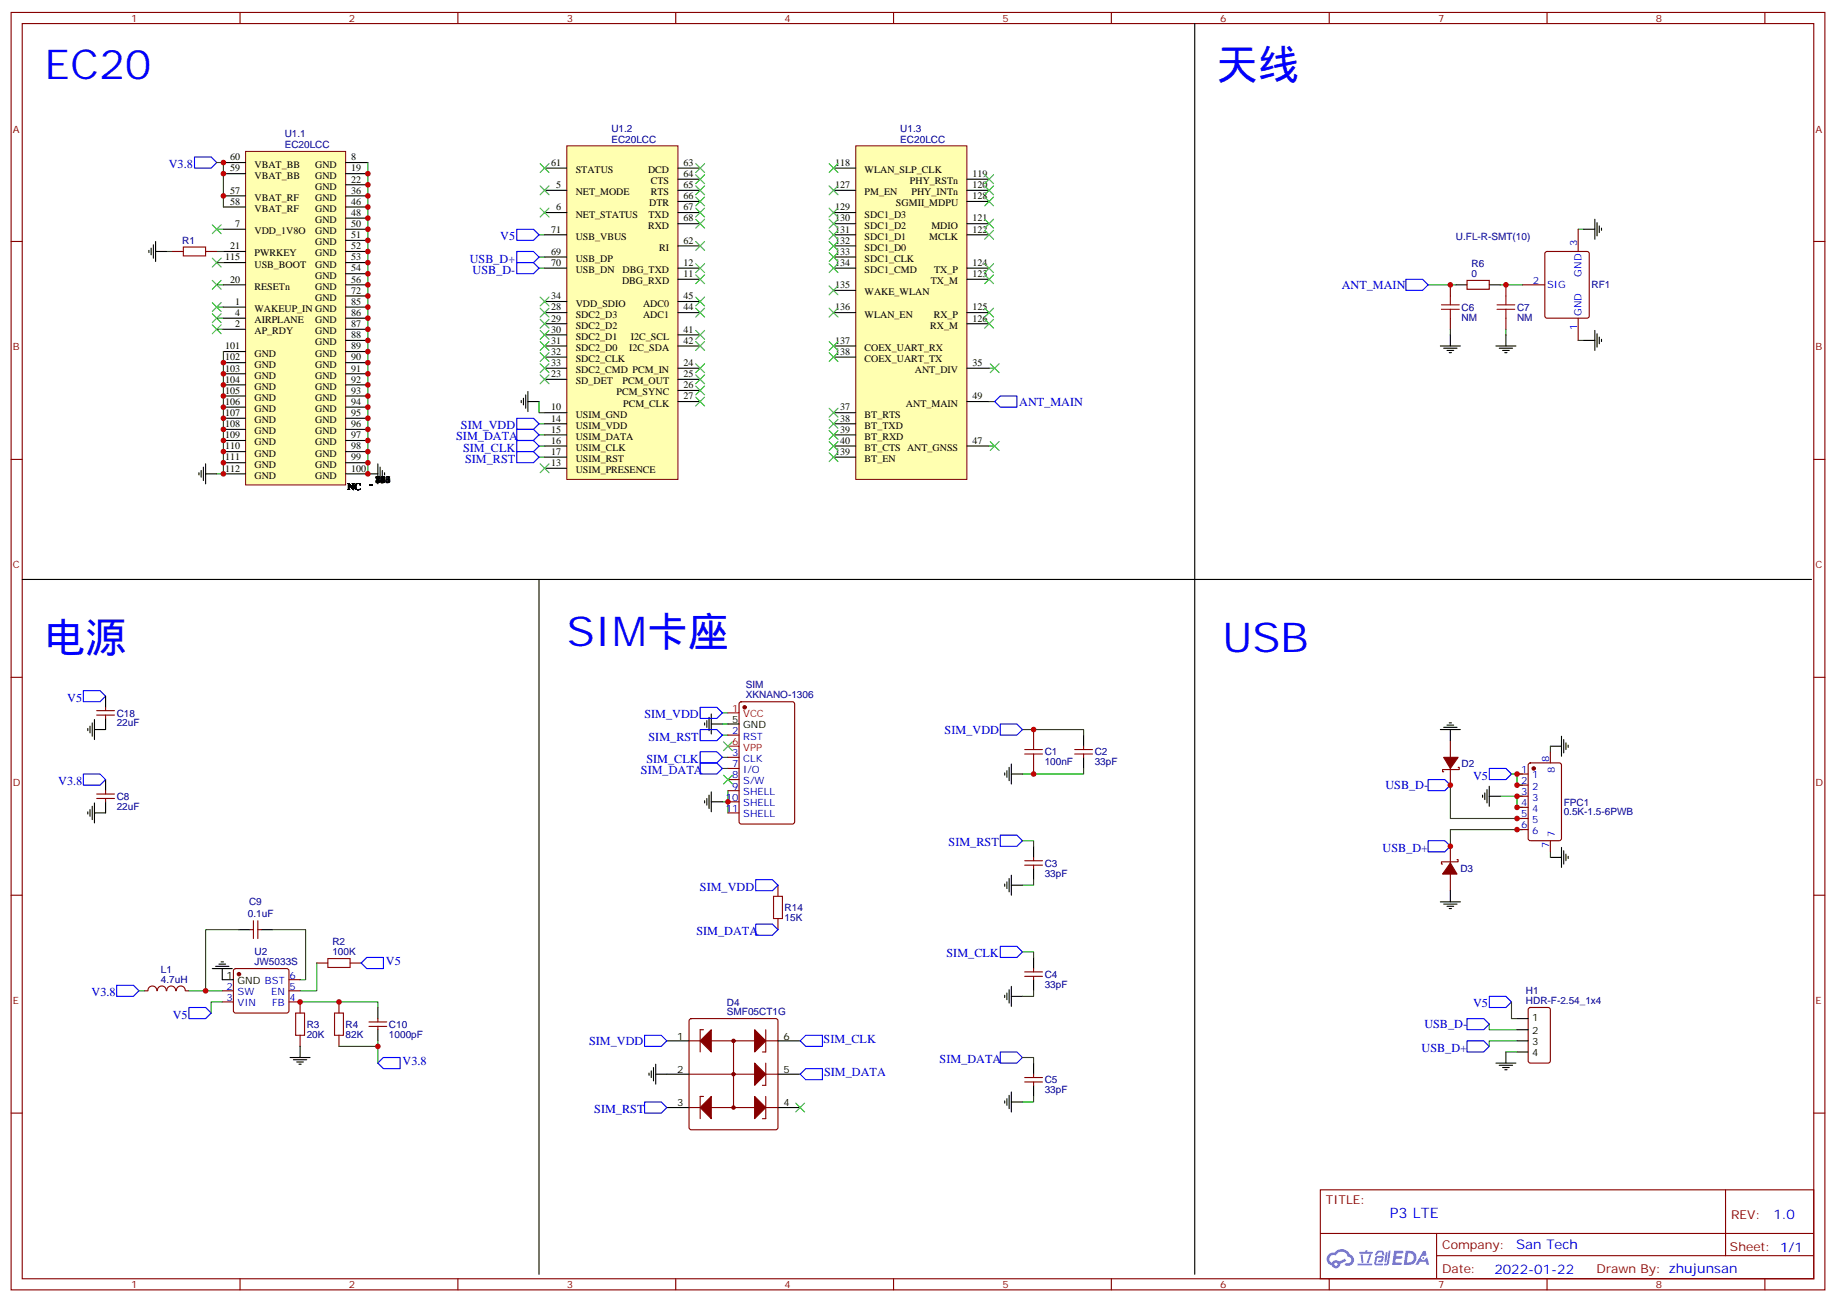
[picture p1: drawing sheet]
<svg xmlns="http://www.w3.org/2000/svg" width="583mm" height="413mm" viewBox="0 0 583 413" stroke-linecap="round" stroke-linejoin="round" font-family="sans-serif">
<g fill="none" stroke="#870000" stroke-width=".35">
<path d="M3.5 4h575.8v405.3h-575.8zM7.1 7.5h568.6v398.3h-568.6zM76.2 4v3.5M145.3 4v3.5M214.5 4v3.5M283.6 4v3.5M352.8 4v3.5M421.9 4v3.5M491.1 4v3.5M560.2 4v3.5M3.5 76.6h3.6M575.7 76.6h3.6"/>
<path d="M3.5 145.8h3.6M575.7 145.8h3.6M3.5 214.9h3.6M575.7 214.9h3.6M3.5 284.1h3.6M575.7 284.1h3.6M3.5 353.2h3.6M575.7 353.2h3.6M419.1 377.5h156.6v28.3h-156.6zM547.7 377.6v20.8M419.1 391.4h156.5M456 398.4h119.6"/>
<path d="M456 391.4v14.1M76.2 405.8v3.5M145.3 405.8v3.5M214.5 405.8v3.5M283.6 405.8v3.5M352.8 405.8v3.5M421.9 405.8v3.5M491.1 405.8v3.5M560.2 405.8v3.5"/>
</g>
<g fill="#5487ff">
<path d="M442.5 396.9h2.6l.3 .2-.1 .5-2 .1-.1 .9h1.6l.4 .4-.4 .4h-1.7l-.2 1.2h1.8l.2 .4-.2 .3-2.8 .1z"/>
<path d="M451.8 396.9h.7l.3 1.4-.6 .3a.74 .74 0 0 0-1.1 .3 .74 .74 0 0 0 .5 1 .74 .74 0 0 0 .9-.6l.5-.3 .6 2.3h-.8l-.2-.9h-1.9l-.5 .9h-.9z"/>
<path d="M439.9 397.3h.6l-.4 3a.31 .31 0 0 1-.4 .2 .31 .31 0 0 1-.2-.3z"/>
<path d="M440.8 396.9h.6l-.5 3.9a.89 .89 0 0 1-.7 .7 .89 .89 0 0 1-.9-.3l1-.4z"/>
<path d="M437.2 397l.6-.2 1.1 .1 .5 1.4h-.5l-.3-.9h-.9l-.7 .9h-.6z"/>
<path d="M436.8 398.7l1.8-.2a1.04 1.04 0 0 1 .6 1.1 1.04 1.04 0 0 1-.9 .9h-.6a.29 .29 0 0 1-.3-.3 .29 .29 0 0 1 .3-.3h.7l.2-.8-1.5 .1-.3 1.7h1.9a.29 .29 0 0 1 .3 .4 .29 .29 0 0 1-.3 .2h-2l-.4-.3 .2-2z"/>
<path d="M430.9 400.9h4.4a.3 .3 0 0 1 .3 .4 .3 .3 0 0 1-.3 .2h-4.3z"/>
<path d="M434.7 398h.6a4 4 0 0 1-1.2 2.8l-.2-.3z"/>
<path d="M431.9 398.1h.6l.3 2.3-.3 .4-.3-.3z"/>
<path d="M431.5 397.2h1.9l.2-.5h.5l-.1 .5h1.5a.29 .29 0 0 1 .3 .3 .29 .29 0 0 1-.3 .3h-3.9z"/>
<path d="M446.2 396.9l-.6 4.5h1.4a2.27 2.27 0 0 0 2.7-2.3 2.27 2.27 0 0 0-2.7-2.2zM447 397.7a1.5 1.5 0 0 1 1.8 1.5 1.5 1.5 0 0 1-1.9 1.4h-.3z"/>
<path d="M421.8 398a2.09 2.09 0 0 0 1 3.6 1.37 1.37 0 0 0 1.5 .9 1.37 1.37 0 0 0 1.1-1.5l1.9-.9-.4-.7-1.8 .9a1.4 1.4 0 0 0-2.3 .4 1.32 1.32 0 0 1-.7-1.8 1.32 1.32 0 0 1 2-.5 2.02 2.02 0 0 1 2-1.2 2.02 2.02 0 0 1 1.8 1.6 1.09 1.09 0 0 1 1 1.3 1.09 1.09 0 0 1-1.5 .7 .41 .41 0 0 0-.5 .4 .41 .41 0 0 0 .4 .4 1.89 1.89 0 0 0 2.4-1.1 1.89 1.89 0 0 0-1.2-2.4 2.98 2.98 0 0 0-5-.7l-1 .2zM423.6 401.2a.52 .52 0 0 1 1 0 .52 .52 0 0 1-1 0z"/>
<circle cx="451.8" cy="399.2" r=".28"/>
</g>
<path d="M271.6 46.3h35.3v105.8h-35.3z" fill="#ffffb0" stroke="#800000" stroke-width=".32"/>
<g fill="none" stroke="#000" stroke-width=".35">
<path d="M264.6 53.3h7M306.9 56.9h7.1M264.6 60.4h7M264.6 71h7M264.6 74.5h7M264.6 67.5h7M264.6 78h7M306.9 60.4h7.1M306.9 71h7.1M306.9 74.5h7.1M306.9 63.9h7.1M264.6 85.1h7"/>
<path d="M264.6 99.2h7M264.6 81.6h7M264.6 92.1h7M306.9 88.6h7.1M306.9 85.1h7.1M306.9 99.2h7.1M264.6 109.8h7M264.6 113.3h7M306.9 102.7h7.1M306.9 116.8h7.1M264.6 131h7M264.6 134.5h7"/>
<path d="M264.6 138h7M306.9 127.4h7.1M264.6 141.5h7M264.6 145.1h7M306.9 141.5h7.1"/>
</g>
<path d="M179.9 46.3h35.3v105.8h-35.3z" fill="#ffffb0" stroke="#800000" stroke-width=".32"/>
<g fill="none" stroke="#000" stroke-width=".35">
<path d="M172.9 53.3h7M215.2 53.3h7M215.2 56.9h7M172.9 60.4h7M172.9 67.5h7M172.9 74.5h7M215.2 60.4h7M215.2 67.5h7M215.2 78h7M215.2 63.9h7M215.2 71h7M172.9 85.1h7"/>
<path d="M172.9 95.7h7M172.9 99.2h7M172.9 81.6h7M215.2 85.1h7M215.2 88.6h7M215.2 95.7h7M215.2 99.2h7M172.9 116.8h7M172.9 106.3h7M172.9 109.8h7M172.9 102.7h7M172.9 113.3h7"/>
<path d="M215.2 116.8h7M215.2 106.3h7M215.2 109.8h7M172.9 120.4h7M172.9 131h7M172.9 134.5h7M172.9 138h7M215.2 120.4h7M215.2 123.9h7M215.2 127.4h7M117.5 153.9h.7M172.9 141.5h7"/>
<path d="M172.9 145.1h7M172.9 148.6h7"/>
</g>
<path d="M78 48h31.7v105.9h-31.7z" fill="#ffffb0" stroke="#800000" stroke-width=".32"/>
<g fill="none" stroke="#000" stroke-width=".35">
<path d="M379.2 7.5v396.9M70.9 51.6h7.1M70.9 55.1h7.1M109.7 51.6h7.1M109.7 55.1h7.1M109.7 58.6h7.1M47.3 79.4v.8M48 78.7v2.2M48.7 77.7v4.2M49.4 79.8h3.5M49.4 76.6v6.4M70.9 62.2h7.1"/>
<path d="M70.9 65.7h7.1M70.9 72.7h7.1M70.9 79.8h7.1M109.7 62.2h7.1M109.7 65.7h7.1M109.7 72.7h7.1M109.7 69.2h7.1M109.7 76.3h7.1M109.7 79.8h7.1M502.7 72.7h3.5M506.2 69.6v6.3M506.9 70.6v4.3"/>
<path d="M507.6 71.7v2.1M508.4 72.4v.7M70.9 83.3h7.1M70.9 90.4h7.1M70.9 97.4h7.1M109.7 83.3h7.1M109.7 86.9h7.1M109.7 90.4h7.1M109.7 93.9h7.1M109.7 97.4h7.1M462.1 90.4h3.6M472.7 90.4h3.5"/>
<path d="M70.9 101h7.1M70.9 104.5h7.1M70.9 111.5h7.1M70.9 115.1h7.1M70.9 118.6h7.1M109.7 101h7.1M109.7 104.5h7.1M109.7 108h7.1M109.7 111.5h7.1M109.7 115.1h7.1M109.7 118.6h7.1M457.2 109.8h6.3"/>
<path d="M458.3 110.5h4.2M459.3 111.2h2.1M460 111.9h.7M460.4 106.3v3.5M474.8 109.8h6.4M475.9 110.5h4.2M477 111.2h2.1M477.7 111.9h.7M478 106.3v3.5M502.7 108h3.5M506.2 104.8v6.4M506.9 105.9v4.2"/>
<path d="M507.6 107v2.1M508.4 107.7v.7M70.9 122.1h7.1M70.9 125.7h7.1M70.9 129.2h7.1M70.9 132.7h7.1M70.9 136.2h7.1M70.9 139.8h7.1M109.7 122.1h7.1M109.7 125.7h7.1M109.7 129.2h7.1M109.7 132.7h7.1"/>
<path d="M109.7 136.2h7.1M109.7 139.8h7.1M165.5 127.1v.7M166.2 126.4v2.1M166.9 125.3v4.2M167.6 127.4h3.5M167.6 124.2v6.4M63.1 150v.7M63.9 149.3v2.1M64.6 148.2v4.3M65.3 150.4h3.5M65.3 147.2v6.3"/>
<path d="M70.9 143.3h7.1M70.9 146.8h7.1M70.9 150.4h7.1M109.7 143.3h7.1M109.7 146.8h7.1M109.7 150.4h10.2M119.9 147.2v6.3M120.6 148.2v4.3M121.4 149.3v2.1M122.1 150v.7M7.1 183.9h567.9M171.1 183.9v220.5"/>
<path d="M27.9 231.1v.7M28.6 230.4v2.2M29.3 229.4v4.2M30 231.5h3.5M30 228.3v6.4M223.7 229.4v.7M224.4 228.7v2.1M225.1 227.6v4.2M225.8 229.7h3.5M225.8 226.6v6.3M231.1 229.7h3.5M344 233.3v3.5"/>
<path d="M457.2 231.5h6.3M458.3 230.8h4.2M459.3 230.1h2.1M460 229.4h.7M460.4 231.5v3.5M223.7 254.1v.7M224.4 253.4v2.1M225.1 252.3v4.2M225.8 251.2v6.4M225.8 254.4h3.5M318.9 245.3v.7M319.6 244.5v2.2"/>
<path d="M320.3 243.5v4.2M321 242.4v6.4M321 245.6h3.6M344 240.3v3.5M319.6 279.8v2.1M320.3 278.8v4.2M321 277.7v6.4M328.1 268.5v3.6M328.1 275.6v3.5M318.9 280.5v.7M321 280.9h3.6M457.2 286.2h6.3"/>
<path d="M458.3 286.9h4.2M459.3 287.6h2.1M460 288.3h.7M460.4 282.6v3.6M318.9 315.8v.7M319.6 315.1v2.1M320.3 314v4.3M321 313v6.3M321 316.2h3.6M328.1 303.8v3.5M328.1 310.9v3.5M328.1 337.3v3.6"/>
<path d="M318.9 349.3v.7M319.6 348.6v2.1M320.3 347.6v4.2M321 349.7h3.6M321 346.5v6.3M328.1 344.4v3.5"/>
</g>
<g fill="none" stroke="#3c3" stroke-width=".35">
<path d="M171.4 59l2.9 2.8M171.4 51.9l2.9 2.9M174.3 59l-2.9 2.8M174.3 51.9l-2.9 2.9M220.8 51.9l2.9 2.9M220.8 55.5l2.9 2.8M220.8 59l2.9 2.8M223.7 59l-2.9 2.8M223.7 55.5l-2.9 2.8M223.7 51.9l-2.9 2.9M263.2 51.9l2.8 2.9M263.2 59l2.8 2.8"/>
<path d="M266 51.9l-2.8 2.9M266 59l-2.8 2.8M312.6 55.5l2.8 2.8M312.6 59l2.8 2.8M315.4 55.5l-2.8 2.8M315.4 59l-2.8 2.8M67.4 71.3l2.8 2.9M70.2 71.3l-2.8 2.9M171.4 66l2.9 2.9M174.3 66l-2.9 2.9M220.8 62.5l2.9 2.8M220.8 76.6l2.9 2.8"/>
<path d="M220.8 66l2.9 2.9M220.8 69.6l2.9 2.8M223.7 69.6l-2.9 2.8M223.7 66l-2.9 2.9M223.7 62.5l-2.9 2.8M223.7 76.6l-2.9 2.8M263.2 66l2.8 2.9M263.2 69.6l2.8 2.8M263.2 73.1l2.8 2.8M263.2 76.6l2.8 2.8M266 66l-2.8 2.9M266 73.1l-2.8 2.8"/>
<path d="M266 76.6l-2.8 2.8M266 69.6l-2.8 2.8M312.6 62.5l2.8 2.8M312.6 69.6l2.8 2.8M312.6 73.1l2.8 2.8M315.4 62.5l-2.8 2.8M315.4 69.6l-2.8 2.8M315.4 73.1l-2.8 2.8M67.4 99.6l2.8 2.8M67.4 96l2.8 2.8M67.4 89l2.8 2.8M67.4 81.9l2.8 2.8"/>
<path d="M70.2 99.6l-2.8 2.8M70.2 96l-2.8 2.8M70.2 89l-2.8 2.8M70.2 81.9l-2.8 2.8M171.4 97.8l2.9 2.8M171.4 94.3l2.9 2.8M174.3 97.8l-2.9 2.8M174.3 94.3l-2.9 2.8M220.8 94.3l2.9 2.8M220.8 97.8l2.9 2.8M220.8 87.2l2.9 2.8M220.8 83.7l2.9 2.8"/>
<path d="M223.7 94.3l-2.9 2.8M223.7 97.8l-2.9 2.8M223.7 87.2l-2.9 2.8M223.7 83.7l-2.9 2.8M263.2 80.2l2.8 2.8M263.2 83.7l2.8 2.8M263.2 90.7l2.8 2.9M263.2 97.8l2.8 2.8M266 80.2l-2.8 2.8M266 83.7l-2.8 2.8M266 90.7l-2.8 2.9M266 97.8l-2.8 2.8"/>
<path d="M312.6 83.7l2.8 2.8M312.6 87.2l2.8 2.8M312.6 97.8l2.8 2.8M315.4 83.7l-2.8 2.8M315.4 87.2l-2.8 2.8M315.4 97.8l-2.8 2.8M67.4 103.1l2.8 2.8M70.2 103.1l-2.8 2.8M171.4 119l2.9 2.8M171.4 115.4l2.9 2.9M171.4 111.9l2.9 2.8M171.4 108.4l2.9 2.8"/>
<path d="M171.4 104.8l2.9 2.9M171.4 101.3l2.9 2.8M174.3 119l-2.9 2.8M174.3 115.4l-2.9 2.9M174.3 111.9l-2.9 2.8M174.3 108.4l-2.9 2.8M174.3 104.8l-2.9 2.9M174.3 101.3l-2.9 2.8M220.8 104.8l2.9 2.9M220.8 108.4l2.9 2.8M220.8 115.4l2.9 2.9M220.8 119l2.9 2.8"/>
<path d="M223.7 104.8l-2.9 2.9M223.7 108.4l-2.9 2.8M223.7 115.4l-2.9 2.9M223.7 119l-2.9 2.8M263.2 108.4l2.8 2.8M263.2 111.9l2.8 2.8M266 108.4l-2.8 2.8M266 111.9l-2.8 2.8M312.6 101.3l2.8 2.8M314.3 115.4l2.8 2.9M315.4 101.3l-2.8 2.8M317.1 115.4l-2.8 2.9"/>
<path d="M220.8 122.5l2.9 2.8M220.8 126l2.9 2.8M223.7 122.5l-2.9 2.8M223.7 126l-2.9 2.8M263.2 129.5l2.8 2.9M263.2 133.1l2.8 2.8M263.2 136.6l2.8 2.8M266 133.1l-2.8 2.8M266 136.6l-2.8 2.8M266 129.5l-2.8 2.9M171.4 147.2l2.9 2.8M174.3 147.2l-2.9 2.8"/>
<path d="M263.2 140.1l2.8 2.8M263.2 143.7l2.8 2.8M266 140.1l-2.8 2.8M266 143.7l-2.8 2.8M314.3 140.1l2.8 2.8M317.1 140.1l-2.8 2.8"/>
</g>
<g fill="none" stroke="#008700" stroke-width=".35">
<path d="M68.8 51.6h2.1v14.1M116.8 51.6v98.8h-.4M52.9 79.8h1.8M68.8 72.7h2.1M68.8 79.8h2.1M171.1 74.5h1.8M500.9 72.7h1.8M68.8 97.4h2.1M68.8 90.4h2.1M68.8 83.3h2.1M171.1 85.1h1.8M171.1 81.6h1.8"/>
<path d="M453.3 90.4h8.8M476.2 90.4h7.1M68.8 104.5h2.1M68.8 101h2.1M70.9 111.5v38.9h-2.1M314 116.8h1.7M460.4 104.5v1.8M478 104.5v1.8M500.9 108h1.8M171.1 127.4v3.6h1.8M171.1 138h1.8M171.1 134.5h1.8"/>
<path d="M314 127.4h1.7M171.1 141.5h1.8M171.1 145.1h1.8M314 141.5h1.7M229.3 233.3h1.8M229.3 229.7h1.8M229.3 226.2h1.8M324.6 231.5h19.4v1.8M229.3 243.8h1.8M229.3 240.3h1.8M231.1 250.9v3.5h-1.8M231.1 254.4v3.6"/>
<path d="M344 243.8v1.8h-19.4M324.6 266.8h3.5v1.7M328.1 279.1v1.8h-3.5M324.6 302h3.5v1.8M328.1 314.4v1.8h-3.5M324.6 335.6h3.5v1.7M328.1 347.9v1.8h-3.5"/>
</g>
<g fill="none" stroke="#00f" stroke-width=".35">
<path d="M61.7 49.8h5.3l1.8 1.8-1.8 1.7h-5.3zM164 79.8h5.3l1.8 1.8-1.8 1.7h-5.3zM164 72.7h5.3l1.8 1.8-1.8 1.8h-5.3zM164 83.3h5.3l1.8 1.8-1.8 1.8h-5.3zM446.3 88.6h5.3l1.7 1.8-1.7 1.7h-5.3zM164 139.8h5.3l1.8 1.7-1.8 1.8h-5.3zM164 136.2h5.3l1.8 1.8-1.8 1.8h-5.3zM164 132.7h5.3l1.8 1.8-1.8 1.7h-5.3zM317.5 125.7h5.3v3.5h-5.3l-1.8-1.8zM164 143.3h5.3l1.8 1.8-1.8 1.7h-5.3zM26.5 219.1h5.2l1.8 1.8-1.8 1.8h-5.2zM222.2 238.5h5.3l1.8 1.8-1.8 1.8h-5.3z"/>
<path d="M222.2 231.5h5.3l1.8 1.8-1.8 1.7h-5.3zM222.2 224.4h5.3l1.8 1.8-1.8 1.8h-5.3zM317.5 229.7h5.3l1.8 1.8-1.8 1.8h-5.3zM222.2 242.1h5.3l1.8 1.7-1.8 1.8h-5.3zM453.3 247.4h5.3l1.8 1.7-1.8 1.8h-5.3zM239.9 279.1h5.3l1.7 1.8-1.7 1.7h-5.3zM317.5 265h5.3l1.8 1.8-1.8 1.7h-5.3zM453.3 266.8h5.3l1.8 1.7-1.8 1.8h-5.3zM239.9 293.2h5.3l1.7 1.8-1.7 1.8h-5.3zM317.5 300.3h5.3l1.8 1.7-1.8 1.8h-5.3zM317.5 333.8h5.3l1.8 1.8-1.8 1.7h-5.3z"/>
</g>
<g fill="none" stroke="#a10000" stroke-width=".35">
<path d="M58.2 78.4h7.1v2.8h-7.1zM457.6 96.7h5.6M457.6 98.1h5.6M460.4 93.9v2.8M460.4 98.1v2.9M475.2 96.7h5.6M475.2 98.1h5.6M478 93.9v2.8M478 98.1v2.9M325.3 239.3h5.6M325.3 237.8h5.6M328.1 235v2.8"/>
<path d="M328.1 239.3v2.8M245.5 284.4h2.9v7.1h-2.9z"/>
</g>
<g fill="none" stroke="#870000" stroke-width=".35">
<path d="M54.7 79.8h3.5M65.3 79.8h3.5M500.9 72.7v7.1M460.4 90.4v3.5M465.7 89h7v2.8h-7zM478 90.4v3.5M483.3 90.4h7.1M490.6 80l.5-.2h12.7l.6 .4 .1 20.1-.5 .6-12.9 .1-.7-.5v-20zM460.4 101v3.5M478 101v3.5M500.9 101v7M231.1 233.3h3.5"/>
<path d="M234.8 222.9l.5-.2h16.2l.7 .4v37.7l-.4 .6-16.5 .1-.6-.5-.1-37.6zM328.1 231.5v3.5M341.1 237.8h5.7M341.1 239.3h5.7M344 236.8v1M344 239.3v1M460.4 235v5.3M231.1 240.3h3.5M231.1 243.8h3.5M231.1 247.4h3.5M231.1 250.9h3.5M231.1 254.4h3.5"/>
<path d="M231.1 258h3.5M328.1 242.1v3.5M460.4 243.8v5.3M462.8 243.5h.4v.7h-5.3v.7h.4M325.3 273.1h5.6M325.3 274.5h5.6M328.1 272.1v1M328.1 274.5v1.1M460.4 268.5v5.3M460.4 277.4v5.2M462.5 272.8h.3v.7h-5.2v.7h.3M246.9 280.9v3.5"/>
<path d="M246.9 291.5v3.5M325.3 308.4h5.6M325.3 309.8h5.6M328.1 307.3v1.1M328.1 309.8v1.1M325.3 341.9h5.6M325.3 343.3h5.6M328.1 340.9v1M328.1 343.3v1.1"/>
</g>
<g fill="#870000" stroke="#870000" stroke-width=".35">
<path d="M458.3 240.3h4.5l-2.4 3.5z"/>
<path d="M460.4 273.8l2.1 3.6h-4.6z"/>
<circle cx="236.4" cy="224.4" r=".53"/>
</g>
<path d="M231.1 226.2h3.5M231.1 236.8h3.5" fill="none" stroke="#f00" stroke-width=".35"/>
<path d="M219 323.4l.4-.2h26.8l.5 .2 .2 .5v33.9l-.2 .5-.5 .2h-26.8l-.5-.2-.2-.5v-33.9z" fill="#fff" stroke="#870000" stroke-width=".35"/>
<g fill="none" stroke="#000" stroke-width=".35">
<path d="M33.5 220.9v3.5M33.5 228v3.5M492.1 236.8h3.6M495.7 233.6v6.4M496.4 234.7v4.2M497.1 235.7v2.1M497.8 236.4v.7M27.9 257.6v.7M28.6 256.9v2.1M29.3 255.8v4.3M30 254.8v6.3M33.5 247.4v3.5"/>
<path d="M33.5 254.4v3.6h-3.5M470.6 252.3v.7M471.3 251.6v2.1M472 250.5v4.3M472.7 252.7h3.5M472.7 249.5v6.3M492.1 272.1h3.6M495.7 268.9v6.3M496.4 269.9v4.3M497.1 271v2.1M497.8 271.7v.7M75.8 295h3.6"/>
<path d="M82.9 295h3.5M67.4 307.3h6.3M68.4 306.6h4.3M69.5 305.9h2.1M70.2 305.2h.7M70.6 307.3v3.6h3.5M119.9 319.7v3.5M92.1 335.6h6.3M93.1 336.3h4.3M94.2 337h2.1M94.9 337.7h.7M95.2 332v3.6"/>
<path d="M119.9 326.7v3.6M206.7 339.8v2.1M207.4 338.7v4.3M208.1 337.7v6.3M211.7 330.3h7M246.9 330.3h7.1M474.8 337.3h6.4M475.9 338h4.2M477 338.7h2.1M477.7 339.4h.7M478 333.8v3.5M481.5 330.3h3.6"/>
<path d="M481.5 323.2h3.6M481.5 326.7h3.6M481.5 333.8h3.6M206 340.5v.7M208.1 340.9h10.6M211.7 351.4h7M246.9 340.9h7.1M246.9 351.4h7.1"/>
</g>
<g fill="none" stroke="#870000" stroke-width=".35">
<path d="M30.7 226.9h5.6M30.7 225.5h5.6M33.5 224.4v1.1M33.5 226.9v1.1M492.1 238.5v3.6M30.7 253.4h5.6M30.7 252h5.6M33.5 250.9v1.1M33.5 253.4v1M481.5 245.6h3.6M481.5 249.1h3.6M481.5 252.7h3.6"/>
<path d="M481.5 256.2h3.6M481.5 259.7h3.6M485.3 242.3l.5-.2h9.1l.7 .4 .1 23.6-.5 .6-9.4 .1-.7-.5v-23.5zM481.5 263.2h3.6M492.1 266.8v3.5M79.4 295h1M80.4 292.2v5.6M81.8 292.2v5.6M81.8 295h1.1M45.9 314.4h1M47 314.4a1.41 1.41 0 0 1 1.4-1.5 1.41 1.41 0 0 1 1.4 1.5M50 314.4a1.41 1.41 0 0 1 1.4-1.5 1.41 1.41 0 0 1 1.4 1.5"/>
<path d="M52.9 314.4a1.41 1.41 0 0 1 1.4-1.5 1.41 1.41 0 0 1 1.4 1.5M56 314.4a1.41 1.41 0 0 1 1.4-1.5 1.41 1.41 0 0 1 1.4 1.5M58.9 314.4h1.1M70.6 314.4h3.5M70.6 317.9h3.5M74.3 307.5l.5-.2h16.2l.5 .2 .2 .5v12.7l-.2 .5-.5 .3h-16.2l-.5-.3-.2-.5v-12.7zM91.7 314.4h3.5M91.7 317.9h3.5v3.6M91.7 310.9h3.5M100.5 305.6h3.6M107.6 317.9v3.6M111.1 305.6h3.6"/>
<path d="M485.3 319.9l.5-.2h5.6l.7 .4v16.5l-.4 .7h-5.9l-.7-.4v-16.5zM95.2 328.5v3.5M107.6 328.5v3.5M117.1 325.7h5.7M117.1 324.3h5.7M119.9 323.2v1.1M119.9 325.7v1M218.7 330.3h28.2M223.3 326.7h-1.1v7.1M232.8 330.3v21.1M243.1 326.7v7.1h-1.1M243.1 337.3v7.1h-1.1"/>
<path d="M218.7 351.4h28.2M218.7 340.9h28.2M223.3 347.9h-1.1v7.1M243.1 347.9v7.1h-1.1"/>
<circle cx="232.8" cy="330.3" r=".35"/>
<circle cx="232.8" cy="351.4" r=".35"/>
<circle cx="232.8" cy="340.9" r=".35"/>
</g>
<g fill="#870000" stroke="#870000" stroke-width=".35">
<path d="M222.2 330.3l3.6-3.6v7.1z"/>
<path d="M239.5 326.7l3.6 3.6-3.6 3.5z"/>
<path d="M239.5 347.9l3.6 3.5-3.6 3.6z"/>
<path d="M222.2 351.4l3.6-3.5v7.1z"/>
<path d="M239.5 337.3l3.6 3.6-3.6 3.5z"/>
<circle cx="232.8" cy="330.3" r=".53"/>
<circle cx="232.8" cy="340.9" r=".53"/>
<circle cx="232.8" cy="351.4" r=".53"/>
<circle cx="75.8" cy="309.1" r=".53"/>
<circle cx="486.8" cy="243.8" r=".53"/>
</g>
<g fill="none" stroke="#00f" stroke-width=".35">
<path d="M26.5 245.6h5.2l1.8 1.8-1.8 1.7h-5.2zM472.7 243.8h5.3l1.8 1.8-1.8 1.8h-5.3zM37 312.6h5.3l1.8 1.8-1.8 1.8h-5.3zM60 319.7h5.3l1.7 1.8-1.7 1.7h-5.3zM116.4 303.8h5.3v3.5h-5.3l-1.7-1.7zM472.7 316.2h5.3l1.8 1.7-1.8 1.8h-5.3zM121.7 335.6h5.3v3.5h-5.3l-1.8-1.8zM204.6 328.5h5.3l1.8 1.8-1.8 1.7h-5.3zM254 330.3l1.8-1.8h5.3v3.5h-5.3zM465.7 323.2h5.3l1.7 1.8-1.7 1.7h-5.3zM465.7 330.3h5.3l1.7 1.7-1.7 1.8h-5.3zM204.6 349.7h5.3l1.8 1.7-1.8 1.8h-5.3z"/>
<path d="M254 340.9l1.8-1.8h5.3v3.5h-5.3z"/>
</g>
<path d="M229.7 235.4l2.8 2.8M232.5 235.4l-2.8 2.8M229.7 246l2.8 2.8M232.5 246l-2.8 2.8M252.6 350l2.8 2.8M255.4 350l-2.8 2.8" fill="none" stroke="#3c3" stroke-width=".35"/>
<path d="M104.1 304.2h7v2.8h-7zM93.8 321.5h2.9v7h-2.9zM106.2 321.5h2.8v7h-2.8z" fill="none" stroke="#a10000" stroke-width=".35"/>
<g fill="none" stroke="#008700" stroke-width=".35">
<path d="M492.1 236.8v1.7M460.4 249.1v10.6h22.9M476.2 252.7h5.3v3.5h1.8M479.8 245.6h1.7M481.5 252.7h1.8M483.3 245.6h-1.8v3.5h1.8M483.3 263.2h-22.9v5.3M492.1 270.3v1.8M75.8 295h-10.5v19.4M86.4 295h10.6v15.9h-1.8M44.1 314.4h1.8M60 314.4h10.6"/>
<path d="M70.6 317.9h-3.6v3.6M95.2 317.9h24.7v1.8M100.5 305.6v8.8h-5.3M479.8 317.9v5.3h1.7M107.6 332h12.3M119.9 330.3v7M472.7 325v1.7h8.8M478 333.8h3.5M481.5 330.3h-8.8v1.7"/>
</g>
<g fill="#c00">
<circle cx="116.8" cy="150.4" r=".88"/>
<circle cx="70.9" cy="150.4" r=".88"/>
<circle cx="70.9" cy="146.8" r=".88"/>
<circle cx="70.9" cy="143.3" r=".88"/>
<circle cx="70.9" cy="139.8" r=".88"/>
<circle cx="70.9" cy="136.2" r=".88"/>
<circle cx="70.9" cy="132.7" r=".88"/>
<circle cx="70.9" cy="129.2" r=".88"/>
<circle cx="70.9" cy="125.7" r=".88"/>
<circle cx="70.9" cy="122.1" r=".88"/>
<circle cx="70.9" cy="118.6" r=".88"/>
<circle cx="70.9" cy="115.1" r=".88"/>
<circle cx="116.8" cy="146.8" r=".88"/>
<circle cx="116.8" cy="143.3" r=".88"/>
<circle cx="116.8" cy="139.8" r=".88"/>
<circle cx="116.8" cy="136.2" r=".88"/>
<circle cx="116.8" cy="132.7" r=".88"/>
<circle cx="116.8" cy="129.2" r=".88"/>
<circle cx="116.8" cy="125.7" r=".88"/>
<circle cx="116.8" cy="122.1" r=".88"/>
<circle cx="116.8" cy="118.6" r=".88"/>
<circle cx="116.8" cy="115.1" r=".88"/>
<circle cx="116.8" cy="111.5" r=".88"/>
<circle cx="116.8" cy="108" r=".88"/>
<circle cx="116.8" cy="104.5" r=".88"/>
<circle cx="116.8" cy="101" r=".88"/>
<circle cx="116.8" cy="97.4" r=".88"/>
<circle cx="116.8" cy="93.9" r=".88"/>
<circle cx="116.8" cy="90.4" r=".88"/>
<circle cx="116.8" cy="86.9" r=".88"/>
<circle cx="116.8" cy="83.3" r=".88"/>
<circle cx="116.8" cy="79.8" r=".88"/>
<circle cx="116.8" cy="76.3" r=".88"/>
<circle cx="116.8" cy="72.7" r=".88"/>
<circle cx="116.8" cy="69.2" r=".88"/>
<circle cx="116.8" cy="65.7" r=".88"/>
<circle cx="116.8" cy="62.2" r=".88"/>
<circle cx="116.8" cy="58.6" r=".88"/>
<circle cx="116.8" cy="55.1" r=".88"/>
<circle cx="70.9" cy="51.6" r=".88"/>
<circle cx="70.9" cy="62.2" r=".88"/>
<circle cx="70.9" cy="55.1" r=".88"/>
<circle cx="478" cy="90.4" r=".88"/>
<circle cx="460.4" cy="90.4" r=".88"/>
<circle cx="328.1" cy="231.5" r=".88"/>
<circle cx="328.1" cy="245.6" r=".88"/>
<circle cx="231.1" cy="254.4" r=".88"/>
<circle cx="95.3" cy="317.9" r=".88"/>
<circle cx="107.6" cy="317.9" r=".88"/>
<circle cx="481.5" cy="252.7" r=".88"/>
<circle cx="481.5" cy="245.6" r=".88"/>
<circle cx="119.9" cy="332" r=".88"/>
<circle cx="65.3" cy="314.4" r=".88"/>
<circle cx="460.4" cy="268.5" r=".88"/>
<circle cx="460.4" cy="249.1" r=".88"/>
<circle cx="481.5" cy="249.1" r=".88"/>
<circle cx="481.5" cy="256.2" r=".88"/>
<circle cx="481.5" cy="259.7" r=".88"/>
<circle cx="481.5" cy="263.2" r=".88"/>
</g>
<g font-size="13.1" fill="#00f">
<text x="14.1" y="25.1">EC20</text>
<text x="386.3" y="25.1">天线</text>
<text x="14.1" y="206.8">电源</text>
<text x="179.9" y="205">SIM卡座</text>
<text x="388.1" y="206.8">USB</text>
</g>
<text font-size="4.6" fill="#00f" x="441.2" y="386.6">P3 LTE</text>
<g font-size="4.2" fill="#00f">
<text x="562.9" y="386.8">1.0</text>
<text x="481.3" y="396.4">San Tech</text>
<text x="474.4" y="404.2">2022-01-22</text>
</g>
<g font-size="3.9" fill="#00f">
<text x="53.6" y="53.3">V3.8</text>
<text x="158.8" y="76.3">V5</text>
<text x="149.1" y="83.3">USB_D+</text>
<text x="150" y="86.9">USB_D-</text>
<text x="425.9" y="91.6">ANT_MAIN</text>
<text x="323.5" y="128.7">ANT_MAIN</text>
<text x="146.3" y="136.2">SIM_VDD</text>
<text x="144.8" y="139.8">SIM_DATA</text>
<text x="147" y="143.3">SIM_CLK</text>
<text x="147.6" y="146.8">SIM_RST</text>
<text x="21.3" y="222.7">V5</text>
<text x="204.5" y="228">SIM_VDD</text>
<text x="299.9" y="232.8">SIM_VDD</text>
<text x="205.8" y="235">SIM_RST</text>
<text x="203.4" y="245.6">SIM_DATA</text>
<text x="205.2" y="242.1">SIM_CLK</text>
<text x="18.5" y="249.1">V3.8</text>
<text x="439.8" y="250.4">USB_D-</text>
<text x="467.6" y="247.4">V5</text>
<text x="301.1" y="268.5">SIM_RST</text>
<text x="438.9" y="270.3">USB_D+</text>
<text x="222.2" y="282.6">SIM_VDD</text>
<text x="221.1" y="296.8">SIM_DATA</text>
<text x="300.4" y="303.8">SIM_CLK</text>
<text x="122.5" y="306.3">V5</text>
<text x="29.1" y="316.2">V3.8</text>
<text x="54.8" y="323.2">V5</text>
<text x="467.6" y="319.7">V5</text>
<text x="452.1" y="326.2">USB_D-</text>
<text x="187" y="331.6">SIM_VDD</text>
<text x="261.4" y="330.9">SIM_CLK</text>
<text x="451.2" y="333.8">USB_D+</text>
<text x="127.8" y="338.1">V3.8</text>
<text x="261.6" y="341.5">SIM_DATA</text>
<text x="298.3" y="337.3">SIM_DATA</text>
<text x="188.6" y="353.2">SIM_RST</text>
</g>
<g font-size="3.9" fill="#800">
<text x="420.9" y="382.1">TITLE:</text>
<text x="549.5" y="386.8">REV:</text>
<text x="457.8" y="396.3">Company:</text>
<text x="549.1" y="396.9">Sheet: 1/1</text>
<text x="457.8" y="404">Date:</text>
<text x="506.8" y="404.1">Drawn By: zhujunsan</text>
</g>
<g font-size="3.2" fill="#800">
<text x="41.6" y="6.9">1</text>
<text x="110.8" y="6.9">2</text>
<text x="179.9" y="6.9">3</text>
<text x="249.1" y="6.9">4</text>
<text x="318.2" y="6.9">5</text>
<text x="387.3" y="6.9">6</text>
<text x="456.5" y="6.9">7</text>
<text x="525.6" y="6.9">8</text>
<text x="4.1" y="42.1">A</text>
<text x="576.3" y="42.1">A</text>
<text x="4.1" y="111.2">B</text>
<text x="576.3" y="111.2">B</text>
<text x="4.1" y="180.3">C</text>
<text x="576.3" y="180.3">C</text>
<text x="4.1" y="249.5">D</text>
<text x="576.3" y="249.5">D</text>
<text x="4.1" y="318.6">E</text>
<text x="576.3" y="318.6">E</text>
<text x="41.6" y="408.8">1</text>
<text x="110.8" y="408.8">2</text>
<text x="179.9" y="408.8">3</text>
<text x="249.1" y="408.8">4</text>
<text x="318.2" y="408.8">5</text>
<text x="387.3" y="408.8">6</text>
<text x="456.5" y="408.8">7</text>
<text x="525.6" y="408.8">8</text>
</g>
<g font-size="3.2" fill="#000080">
<text x="90.4" y="46.9">EC20LCC</text>
<text x="90.4" y="43.6">U1.1</text>
<text x="194.1" y="45.2">EC20LCC</text>
<text x="194.1" y="42">U1.2</text>
<text x="285.8" y="45.2">EC20LCC</text>
<text x="285.8" y="42">U1.3</text>
<text x="57.9" y="77.4">R1</text>
<text x="462.1" y="76.3">U.FL-R-SMT(10)</text>
<text x="467.1" y="87.9">0</text>
<text x="467.1" y="84.7">R6</text>
<text x="505.2" y="91.5">RF1</text>
<text x="463.9" y="101.7">NM</text>
<text x="463.9" y="98.6">C6</text>
<text x="481.5" y="101.7">NM</text>
<text x="481.5" y="98.6">C7</text>
<text x="236.8" y="221.5">XKNANO-1306</text>
<text x="236.8" y="218.3">SIM</text>
<text x="37" y="227.4">C18</text>
<text x="37" y="230.5">22uF</text>
<text x="331.6" y="239.7">C1</text>
<text x="347.5" y="239.7">C2</text>
<text x="331.6" y="242.9">100nF</text>
<text x="347.5" y="242.9">33pF</text>
<text x="463.9" y="243.2">D2</text>
<text x="37" y="257">22uF</text>
<text x="37" y="253.8">C8</text>
<text x="496.4" y="255.6">FPC1</text>
<text x="496.4" y="258.7">0.5K-1.5-6PWB</text>
<text x="331.6" y="275">C3</text>
<text x="331.6" y="278.2">33pF</text>
<text x="463.5" y="276.7">D3</text>
<text x="79" y="287.3">C9</text>
<text x="78.7" y="290.8">0.1uF</text>
<text x="249.1" y="292.2">15K</text>
<text x="249.1" y="289.1">R14</text>
<text x="105.5" y="299.9">R2</text>
<text x="80.8" y="303">U2</text>
<text x="105.5" y="303.1">100K</text>
<text x="51.1" y="311.8">4.7uH</text>
<text x="51.1" y="308.6">L1</text>
<text x="80.8" y="306.2">JW5033S</text>
<text x="331.6" y="310.3">C4</text>
<text x="331.6" y="313.4">33pF</text>
<text x="484.4" y="315.4">H1</text>
<text x="230.7" y="319.1">D4</text>
<text x="230.7" y="322.2">SMF05CT1G</text>
<text x="484.4" y="318.6">HDR-F-2.54_1x4</text>
<text x="97.4" y="329.3">20K</text>
<text x="97.4" y="326.1">R3</text>
<text x="109.7" y="329.3">82K</text>
<text x="109.7" y="326.1">R4</text>
<text x="123.5" y="329.3">1000pF</text>
<text x="123.5" y="326.1">C10</text>
<text x="331.6" y="347">33pF</text>
<text x="331.6" y="343.8">C5</text>
</g>
<g font-size="3.2">
<text x="73" y="50.9">60</text>
<text x="80.8" y="53.2">VBAT_BB</text>
<text x="100" y="53.2">GND</text>
<text x="111.5" y="50.9">8</text>
<text x="175" y="52.6">61</text>
<text x="217" y="52.6">63</text>
<text x="265.1" y="52.6">118</text>
<text x="73" y="54.4">59</text>
<text x="80.8" y="56.7">VBAT_BB</text>
<text x="100" y="56.7">GND</text>
<text x="111.5" y="54.4">19</text>
<text x="111.5" y="57.9">22</text>
<text x="176.6" y="59.7">5</text>
<text x="182.7" y="54.9">STATUS</text>
<text x="205.7" y="54.9">DCD</text>
<text x="206.6" y="58.5">CTS</text>
<text x="217" y="56.2">64</text>
<text x="217" y="59.7">65</text>
<text x="265.1" y="59.7">127</text>
<text x="274.5" y="54.9">WLAN_SLP_CLK</text>
<text x="288.8" y="58.5">PHY_RSTn</text>
<text x="308.7" y="56.2">119</text>
<text x="308.7" y="59.7">120</text>
<text x="73" y="61.5">57</text>
<text x="73" y="65">58</text>
<text x="80.8" y="63.7">VBAT_RF</text>
<text x="100" y="60.2">GND</text>
<text x="100" y="63.7">GND</text>
<text x="111.5" y="61.5">36</text>
<text x="111.5" y="65">46</text>
<text x="182.7" y="62">NET_MODE</text>
<text x="206.1" y="65.5">DTR</text>
<text x="206.6" y="62">RTS</text>
<text x="217" y="63.2">66</text>
<text x="274.5" y="62">PM_EN</text>
<text x="284.4" y="65.5">SGMII_MDPU</text>
<text x="289.3" y="62">PHY_INTn</text>
<text x="308.7" y="63.2">128</text>
<text x="80.8" y="67.3">VBAT_RF</text>
<text x="100" y="67.3">GND</text>
<text x="100" y="70.8">GND</text>
<text x="111.5" y="68.5">48</text>
<text x="176.6" y="66.7">6</text>
<text x="182.7" y="69">NET_STATUS</text>
<text x="205.9" y="69">TXD</text>
<text x="217" y="66.7">67</text>
<text x="217" y="70.3">68</text>
<text x="265.1" y="66.7">129</text>
<text x="265.1" y="70.3">130</text>
<text x="274.5" y="69">SDC1_D3</text>
<text x="308.7" y="70.3">121</text>
<text x="74.6" y="72">7</text>
<text x="80.8" y="74.3">VDD_1V8O</text>
<text x="100" y="74.3">GND</text>
<text x="100" y="77.9">GND</text>
<text x="111.5" y="72">50</text>
<text x="111.5" y="75.6">51</text>
<text x="175" y="73.8">71</text>
<text x="182.7" y="76.1">USB_VBUS</text>
<text x="205.7" y="72.6">RXD</text>
<text x="217" y="77.3">62</text>
<text x="265.1" y="73.8">131</text>
<text x="265.1" y="77.3">132</text>
<text x="274.5" y="72.6">SDC1_D2</text>
<text x="274.5" y="76.1">SDC1_D1</text>
<text x="295" y="76.1">MCLK</text>
<text x="295.6" y="72.6">MDIO</text>
<text x="308.7" y="73.8">122</text>
<text x="71.4" y="82.6">115</text>
<text x="73" y="79.1">21</text>
<text x="80.8" y="81.4">PWRKEY</text>
<text x="100" y="81.4">GND</text>
<text x="111.5" y="79.1">52</text>
<text x="111.5" y="82.6">53</text>
<text x="175" y="80.9">69</text>
<text x="182.7" y="83.1">USB_DP</text>
<text x="209.2" y="79.6">RI</text>
<text x="265.1" y="80.9">133</text>
<text x="274.5" y="79.6">SDC1_D0</text>
<text x="274.5" y="83.1">SDC1_CLK</text>
<text x="73" y="89.7">20</text>
<text x="80.8" y="84.9">USB_BOOT</text>
<text x="100" y="84.9">GND</text>
<text x="100" y="88.4">GND</text>
<text x="111.5" y="86.1">54</text>
<text x="111.5" y="89.7">56</text>
<text x="175" y="84.4">70</text>
<text x="182.7" y="86.7">USB_DN</text>
<text x="197.6" y="86.7">DBG_TXD</text>
<text x="217" y="84.4">12</text>
<text x="217" y="87.9">11</text>
<text x="265.1" y="84.4">134</text>
<text x="274.5" y="86.7">SDC1_CMD</text>
<text x="296.5" y="86.7">TX_P</text>
<text x="308.7" y="87.9">123</text>
<text x="308.7" y="84.4">124</text>
<text x="80.8" y="92">RESETn</text>
<text x="100" y="92">GND</text>
<text x="100" y="95.5">GND</text>
<text x="111.5" y="93.2">72</text>
<text x="175" y="95">34</text>
<text x="197.4" y="90.2">DBG_RXD</text>
<text x="217" y="95">45</text>
<text x="265.1" y="91.4">135</text>
<text x="274.5" y="93.7">WAKE_WLAN</text>
<text x="295.5" y="90.2">TX_M</text>
<text x="74.6" y="96.7">1</text>
<text x="74.6" y="100.3">4</text>
<text x="80.8" y="99">WAKEUP_IN GND</text>
<text x="111.5" y="96.7">85</text>
<text x="111.5" y="100.3">86</text>
<text x="175" y="98.5">28</text>
<text x="182.7" y="100.8">SDC2_D3</text>
<text x="182.7" y="97.3">VDD_SDIO</text>
<text x="204.1" y="97.3">ADC0</text>
<text x="204.1" y="100.8">ADC1</text>
<text x="217" y="98.5">44</text>
<text x="265.1" y="98.5">136</text>
<text x="274.5" y="100.8">WLAN_EN</text>
<text x="296.4" y="100.8">RX_P</text>
<text x="308.7" y="98.5">125</text>
<text x="74.6" y="103.8">2</text>
<text x="80.8" y="102.6">AIRPLANE</text>
<text x="80.8" y="106.1">AP_RDY</text>
<text x="100" y="102.6">GND</text>
<text x="100" y="106.1">GND</text>
<text x="111.5" y="103.8">87</text>
<text x="111.5" y="107.3">88</text>
<text x="175" y="102">29</text>
<text x="175" y="105.6">30</text>
<text x="182.7" y="104.3">SDC2_D2</text>
<text x="182.7" y="107.8">SDC2_D1</text>
<text x="200.3" y="107.8">I2C_SCL</text>
<text x="217" y="105.6">41</text>
<text x="295.3" y="104.3">RX_M</text>
<text x="308.7" y="102">126</text>
<text x="71.4" y="110.8">101</text>
<text x="80.8" y="113.1">GND</text>
<text x="100" y="109.6">GND</text>
<text x="100" y="113.1">GND</text>
<text x="111.5" y="110.8">89</text>
<text x="175" y="109.1">31</text>
<text x="175" y="112.6">32</text>
<text x="182.7" y="111.4">SDC2_D0</text>
<text x="199.7" y="111.4">I2C_SDA</text>
<text x="217" y="109.1">42</text>
<text x="265.1" y="109.1">137</text>
<text x="265.1" y="112.6">138</text>
<text x="274.5" y="111.4">COEX_UART_RX</text>
<text x="71.4" y="114.4">102</text>
<text x="71.4" y="117.9">103</text>
<text x="80.8" y="116.7">GND</text>
<text x="100" y="116.7">GND</text>
<text x="111.5" y="114.4">90</text>
<text x="111.5" y="117.9">91</text>
<text x="175" y="116.1">33</text>
<text x="175" y="119.7">23</text>
<text x="182.7" y="114.9">SDC2_CLK</text>
<text x="182.7" y="118.4">SDC2_CMD PCM_IN</text>
<text x="217" y="116.1">24</text>
<text x="217" y="119.7">25</text>
<text x="274.5" y="114.9">COEX_UART_TX</text>
<text x="290.4" y="118.4">ANT_DIV</text>
<text x="308.7" y="116.1">35</text>
<text x="71.4" y="121.4">104</text>
<text x="71.4" y="125">105</text>
<text x="80.8" y="120.2">GND</text>
<text x="80.8" y="123.7">GND</text>
<text x="100" y="120.2">GND</text>
<text x="100" y="123.7">GND</text>
<text x="111.5" y="121.4">92</text>
<text x="111.5" y="125">93</text>
<text x="182.7" y="122">SD_DET</text>
<text x="195.7" y="125.5">PCM_SYNC</text>
<text x="197.6" y="122">PCM_OUT</text>
<text x="217" y="123.2">26</text>
<text x="71.4" y="128.5">106</text>
<text x="80.8" y="127.2">GND</text>
<text x="80.8" y="130.8">GND</text>
<text x="100" y="127.2">GND</text>
<text x="100" y="130.8">GND</text>
<text x="111.5" y="128.5">94</text>
<text x="175" y="130.2">10</text>
<text x="197.8" y="129">PCM_CLK</text>
<text x="217" y="126.7">27</text>
<text x="266.7" y="130.2">37</text>
<text x="287.6" y="129">ANT_MAIN</text>
<text x="308.7" y="126.7">49</text>
<text x="71.4" y="132">107</text>
<text x="71.4" y="135.5">108</text>
<text x="80.8" y="134.3">GND</text>
<text x="80.8" y="137.8">GND</text>
<text x="100" y="134.3">GND</text>
<text x="100" y="137.8">GND</text>
<text x="111.5" y="132">95</text>
<text x="111.5" y="135.5">96</text>
<text x="175" y="133.8">14</text>
<text x="175" y="137.3">15</text>
<text x="182.7" y="132.5">USIM_GND</text>
<text x="182.7" y="136.1">USIM_VDD</text>
<text x="266.7" y="133.8">38</text>
<text x="266.7" y="137.3">39</text>
<text x="274.5" y="132.5">BT_RTS</text>
<text x="274.5" y="136.1">BT_TXD</text>
<text x="71.4" y="139.1">109</text>
<text x="71.4" y="142.6">110</text>
<text x="80.8" y="141.4">GND</text>
<text x="100" y="141.4">GND</text>
<text x="111.5" y="139.1">97</text>
<text x="111.5" y="142.6">98</text>
<text x="175" y="140.8">16</text>
<text x="182.7" y="139.6">USIM_DATA</text>
<text x="182.7" y="143.1">USIM_CLK</text>
<text x="266.7" y="140.8">40</text>
<text x="274.5" y="139.6">BT_RXD</text>
<text x="274.5" y="143.1">BT_CTS ANT_GNSS</text>
<text x="308.7" y="140.8">47</text>
<text x="71.4" y="146.1">111</text>
<text x="71.4" y="149.6">112</text>
<text x="80.8" y="144.9">GND</text>
<text x="80.8" y="148.4">GND</text>
<text x="100" y="144.9">GND</text>
<text x="100" y="148.4">GND</text>
<text x="111.5" y="146.1">99</text>
<text x="111.5" y="149.6">100</text>
<text x="175" y="144.4">17</text>
<text x="175" y="147.9">13</text>
<text x="182.7" y="146.6">USIM_RST</text>
<text x="265.1" y="144.4">139</text>
<text x="274.5" y="146.6">BT_EN</text>
<text x="80.8" y="151.9">GND</text>
<text x="100" y="151.9">GND</text>
<text x="110.3" y="155.5">NC</text>
<text x="119.2" y="153.2">3</text>
<text x="119.2" y="153.2">184</text>
<text x="119.2" y="153.2">436</text>
<text x="119.2" y="153.2">550</text>
<text x="119.2" y="153.2">7</text>
<text x="119.2" y="153.2">802</text>
<text x="119.2" y="153.2">1 3</text>
<text x="119.2" y="153.2">141</text>
<text x="120.8" y="153.2">43</text>
<text x="120.8" y="153.2">64</text>
<text x="120.8" y="153.2">7</text>
<text x="120.8" y="153.2">8</text>
<text x="120.8" y="153.2">9</text>
<text x="120.8" y="153.2">1</text>
<text x="120.8" y="153.2">2</text>
<text x="120.8" y="153.2">3</text>
<text x="120.8" y="153.2">4</text>
<text x="120.8" y="153.2">17</text>
<text x="182.7" y="150.2">USIM_PRESENCE</text>
<text x="232.4" y="229.4">5</text>
<text x="235.9" y="231.1">GND</text>
<text x="71.9" y="310.5">1</text>
<text x="75.4" y="312.3">GND BST</text>
<text x="486.4" y="323.9">1</text>
<text x="214.9" y="329.9">1</text>
<text x="248.7" y="329.9">6</text>
<text x="486.4" y="328.2">2</text>
<text x="486.4" y="331.7">3</text>
<text x="486.4" y="335.2">4</text>
<text x="214.9" y="340.5">2</text>
<text x="248.7" y="340.5">5</text>
<text x="214.9" y="351.1">3</text>
<text x="248.7" y="351.1">4</text>
</g>
<g font-size="3.2" fill="#00f">
<text x="500.6" y="78" transform="rotate(-90 500.6 78)">3</text>
<text x="502" y="87.8" transform="rotate(-90 502 87.8)">GND</text>
<text x="486.6" y="90">2</text>
<text x="491.1" y="91.4">SIG</text>
<text x="502" y="100.3" transform="rotate(-90 502 100.3)">GND</text>
<text x="500.6" y="104.7" transform="rotate(-90 500.6 104.7)">1</text>
<text x="232.4" y="232.9">2</text>
<text x="232.4" y="240">3</text>
<text x="235.9" y="234.7">RST</text>
<text x="232.4" y="243.5">7</text>
<text x="235.9" y="241.7">CLK</text>
<text x="235.9" y="245.3">I/O</text>
<text x="482.9" y="245.3">1</text>
<text x="491.8" y="241.9" transform="rotate(-90 491.8 241.9)">8</text>
<text x="493.5" y="245.4" transform="rotate(-90 493.5 245.4)">8</text>
<text x="232.4" y="247">8</text>
<text x="232.4" y="250.5">9</text>
<text x="235.9" y="248.8">S/W</text>
<text x="482.9" y="248.8">2</text>
<text x="486.4" y="247">1</text>
<text x="486.4" y="250.5">2</text>
<text x="230.4" y="254.1">10</text>
<text x="230.4" y="257.6">11</text>
<text x="235.9" y="252.3">SHELL</text>
<text x="235.9" y="255.8">SHELL</text>
<text x="482.9" y="252.3">3</text>
<text x="482.9" y="255.8">4</text>
<text x="486.4" y="254.1">3</text>
<text x="486.4" y="257.6">4</text>
<text x="235.9" y="259.4">SHELL</text>
<text x="482.9" y="259.4">5</text>
<text x="482.9" y="262.9">6</text>
<text x="486.4" y="261.1">5</text>
<text x="486.4" y="264.7">6</text>
<text x="491.8" y="269" transform="rotate(-90 491.8 269)">7</text>
<text x="493.5" y="265.5" transform="rotate(-90 493.5 265.5)">7</text>
<text x="91.9" y="310.5">6</text>
<text x="71.9" y="314">2</text>
<text x="71.9" y="317.6">3</text>
<text x="75.4" y="315.8">SW</text>
<text x="86" y="315.8">EN</text>
<text x="91.9" y="317.6">4</text>
<text x="91.9" y="314">5</text>
<text x="75.4" y="319.3">VIN</text>
<text x="86.4" y="319.3">FB</text>
</g>
<g font-size="3.2" fill="#f00">
<text x="232.4" y="225.8">1</text>
<text x="235.9" y="227.6">VCC</text>
<text x="232.4" y="236.4">6</text>
<text x="235.9" y="238.2">VPP</text>
</g>
</svg>
